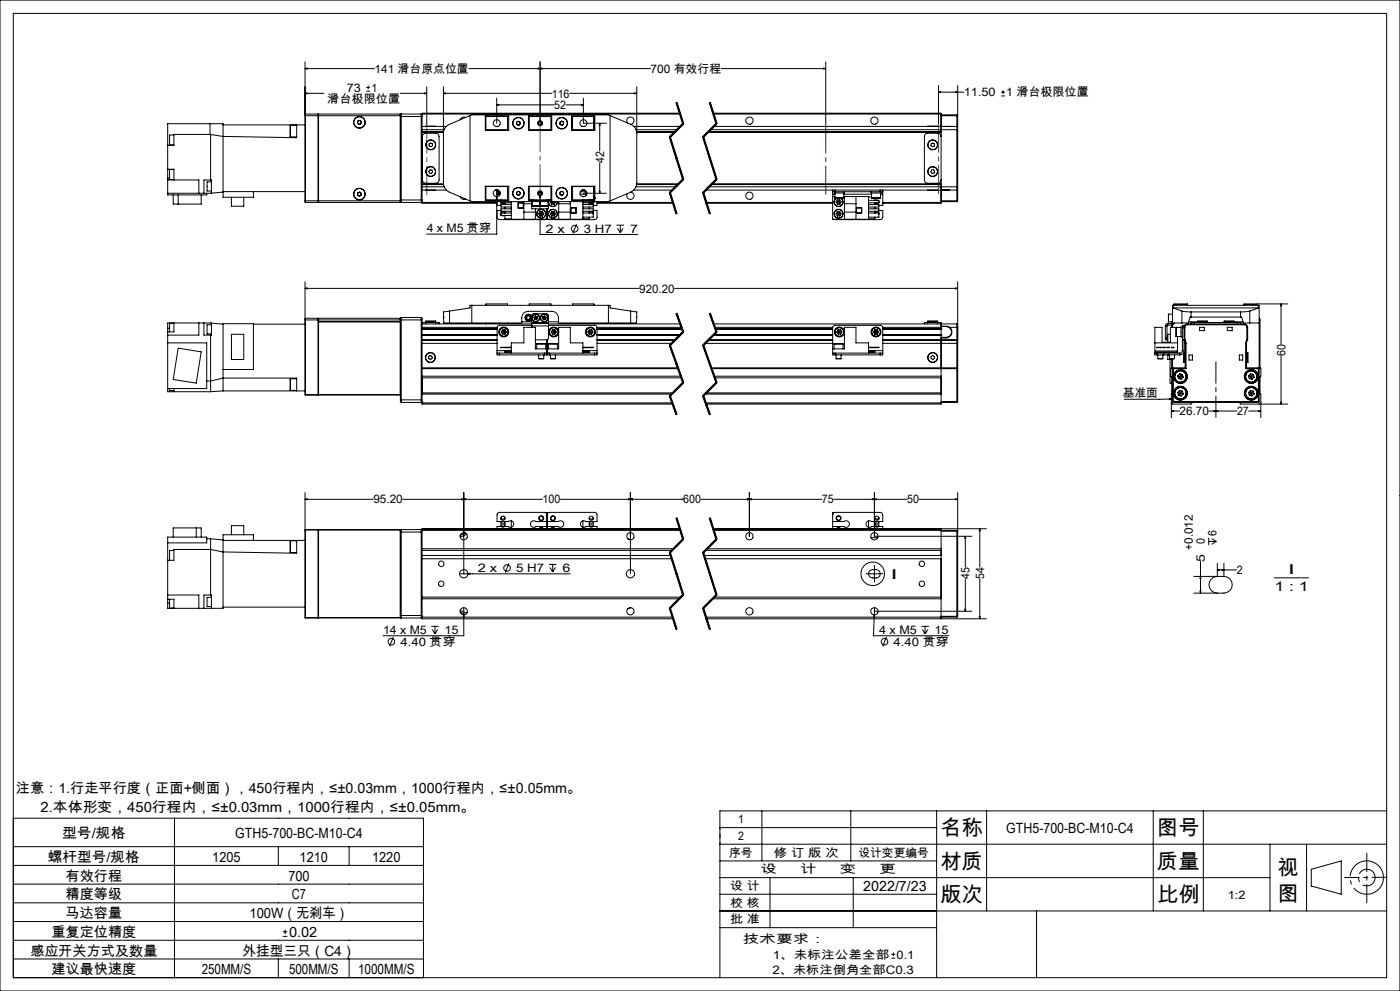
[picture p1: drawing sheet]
<svg xmlns="http://www.w3.org/2000/svg" width="420mm" height="297mm" viewBox="0 0 420 297" stroke-linecap="round" stroke-linejoin="round" font-family="sans-serif">
<g fill="none" stroke="#000" stroke-width=".3">
<path d="M0 0h420v297h-420zM4 4h412v289h-412zM91.5 18.6v41.6M162 18.6v18.3M247.7 18.6v18.8M63 37.1v3.2M66.9 37.4h24.6M87.1 37.5v3.5M87.1 37.5h1.9M89 37.4v3.9l-22.1-.4-3.7-.6M91.5 20.6l.6-.2v.3zM91.5 28l.6-.2v.3z"/>
<path d="M91.5 28h5.6M91.5 20.6h20.9M91.6 34.2v26.5M91.6 34.2l-.1 .5h28.6M91.6 34.2h3.8M95.4 34.2v26.5M95.4 34.2l.1 .1M95.5 34.3v.4M95.5 34.2v.1M95.5 34.7v25.5M95.5 34.2h24.6M95.6 34.2v.5"/>
<path d="M95.6 34.2h-.1M107.2 36.8l.4 .4M107.5 36.2l-.3 .6M108 36.1l.4 .5M108 36.1l-.5 .1M108.2 37.1l-.6 .1M108.4 36.6l-.2 .5M109.9 27.3h1.1M109.9 26.2h1.1M110.5 25.6v1.2M120.1 28h7.9M120.1 34.7v25.5"/>
<path d="M120.1 34.2v.5M120.1 34.4v.5M120.1 34.2v.2M120.1 34.9v25M120.1 34.9h6.5M120.4 34.2v26.5M120.4 34.2h6M120.4 34.2l-.3 .2M126.4 34.2v26.5M126.4 34.2l.2 .2M126.6 34.4v.5M126.6 34.2v.2"/>
<path d="M126.6 34.9v25M126.6 37.9h7.3M126.6 39.6h6.4M126.6 39.7h6.4M126.6 34.2h77.4M126.6 38.9h6.6M126.6 39.5h6.5M127.4 27.8l.6 .2-.6 .1zM127.6 37.9h3M128 26v11.4M133 28l.6-.2v.3zM133 26v28.8a3 3 0 0 0 1.9 2.8l6.1 2.6"/>
<path d="M133 28h32.6M139.7 35.2h-.1a1.15 1.15 0 0 0-1.6 .7M141 34.6l-6.1 2.6a2.94 2.94 0 0 0-1.9 2.8M141 34.6v25.6M141 34.6l.5-.2h41l.5 .2M145.6 37.9h.2M145.6 38.9h.2M145.6 34.8h7v4.2h-7zM145.8 38.9h6.8M148.6 37.9h.9M149 31.4l.6-.1v.3zM149 29.4v7.5"/>
<path d="M149 31.4h17.2M152.3 34.9v4M152.6 34.9h-6.8v4.1M154.9 36.9l.3 .5M155.2 37.4h.6M155.3 36.4l-.4 .5M155.3 36.4h.5M155.8 36.4l.3 .5M156.1 36.9l-.3 .5M158.5 34.8h7v4.2h-7zM158.5 34.9h7M158.5 38.9h7"/>
<path d="M158.8 34.9v4M158.9 34.8l.1 .1M161.4 20.4l.6 .2-.6 .1zM162 20.6l.6-.2v.3zM165.3 34.9v4M168 36.7l.1 .6M168.1 37.3l.5 .2M168.4 36.3l.6 .2M168.4 36.3l-.4 .4M169 36.5l.1 .6M169.1 37.1l-.5 .4M169.8 31.4h5.2"/>
<path d="M170.9 28h20.1M171.5 34.9h6.8v4.1M171.5 34.8h6.9v4.2h-6.9zM171.5 38.9h6.8M171.8 34.9v4M174.4 31.3l.6 .1-.6 .2zM174.6 37.9h.9M175 29.4v7.5h6.9M178.1 34.9v4M178.3 37.9h.1M178.3 38.9h.1M179.9 36.9l.2 .6h-.3z"/>
<path d="M179.9 36.9v8.4M183 34.6v25.6M183 34.6l6.2 2.6M188.2 36.9a1.1 1.1 0 0 1 .4-1.7 1.1 1.1 0 0 1 1.5 .6 1.1 1.1 0 0 1-.9 1.4M189.2 37.2a2.94 2.94 0 0 1 1.8 2.8M190.1 37.9h14.1M190.4 27.8l.6 .2-.6 .1zM190.8 38.9h12.3M191 39.6h11.4M191 39.7h11.4M191 39.5h11.5M191 26v29.4a2.98 2.98 0 0 1-1.8 2.2"/>
<path d="M195.2 20.6h-54.6M202.8 30.8l2 6.3M203 30.7l2 6.4-4 4 4 12.6-4 4 2 6.4M203.1 30.7l2 6.3M203.9 33.9h-77.3v.3M204.8 36.9l-4 4M205.1 37.2l-4 4M212.3 39.7h70M212.4 39.6h69.9M212.5 39.5h69.8M212.8 30.8l2 6.3M213 30.7l2 6.4-4 4 4 12.6-4 4 2 6.4"/>
<path d="M213.1 30.7l2 6.3M213.1 38.9h74M213.9 33.9h68.4v.3M214 34.2h68.3M214.1 37.9h69.7M214.8 36.9l-4 4M215.1 37.2l-4 4M216.4 20.6h31.3M247.1 20.4l.6 .2-.6 .1zM278.3 37.9h3M281.6 27.6l.6-.1v.3zM281.6 27.6h7.5"/>
<path d="M281.6 25.6v11.5M282.3 34.2v4.7M282.3 38.9v17.1M282.3 34.4h4.8M282.3 34.7h4.8M283.8 37.9h-1.5v1M283.8 37.9h1.1M283.8 37.9h.1M284.9 37.9h-1.1M284.9 37.9h2.2M286.7 27.5l.6 .1-.6 .2zM287.1 37.9v1"/>
<path d="M287.1 37.9l.2 .2M287.1 38.9h.2M287.1 34.4l.2 .2-.2 .1M287.1 34.4v.3M287.1 34.7v3.2M287.1 38.9v17.1M287.3 25.6v12.5M287.3 38.1v.8M287.3 38.9v17.1M300.4 28.7h1.1M300.4 27.6h1.1M300.9 27.1v1.1"/>
<path d="M50.3 50.7v2.7M50.3 50.7v-13.6h16.6v22h9.1v-1.7M50.3 53.4v5h11.7v-.5M50.3 53.9h9.4v4M50.3 50.7h1.9v3.2M50.3 53.4h.6M52 58.4v2.8h8.4v-2.8M52.2 50.8h-1.3v3h1.3M52.2 40.5h-1.3v3h1.3M53.4 58.4v2.8M63 40.3h-10.8v3.2h-1.9M63 40.3h.2"/>
<path d="M63.2 40.3v13.6M63.4 54.5h-1.3v2.8h1.3M63.4 57.9h-13.1M63.4 57.9v-4h-2.2v4M66.9 57.4h24.6M66.9 57.6l-3.5 .3M69.4 59.1v2.7h3.7v-2.7M87.1 41h1.9M107.3 58.4l.4 .3M107.4 57.8l-.1 .6M107.9 57.6l.5 .4M107.9 57.6l-.5 .2"/>
<path d="M108.3 58.5l-.6 .2M108.4 58l-.1 .5M120.1 59.9v.5M120.1 59.9h6.5M126.6 59.9v.5M126.6 55.2h6.4M126.6 57h7.3M126.6 56h6.6M126.6 55.3h6.5M127 40.2l.5-.3h3.2a.97 .97 0 0 1 1 1v13a.97 .97 0 0 1-1 1h-3a.96 .96 0 0 1-1-1v-13zM127.6 57h3M128.7 43.2l.5-.3 .5 .2 .1 .5-.5 .4-.5-.2z"/>
<path d="M129 50.9l.6 .1 .2 .5-.4 .5-.5-.1-.2-.5zM138 58.9l.1 .2a1.08 1.08 0 0 0 1.6 .5M145.6 57h.2M145.6 55.8h7v4.2h-7zM145.6 56h.2M145.8 55.8v4.1h6.8M145.8 55.9h6.8M148.6 57h.5M149 59l.2 .6h-.3zM149 56.9v13.3h-21M149.1 57.5h.8M149.1 57h.4"/>
<path d="M149.1 57.5v.7M149.1 57v.5M149.1 58.2v.8M149.1 59.9v.1M149.1 58.2h.7M149.6 57.5v.4h.5M149.8 57.9v.8M149.9 57.3v.2M149.9 57.5h.1M150.3 59.9v.1M152.3 55.9v4M154.9 58l.4 .4"/>
<path d="M155.2 57.4l-.3 .6M155.3 58.4h.5M155.8 57.4l.3 .5M155.8 57.4h-.6M156.1 57.9l-.3 .5M158.5 55.8h7v4.2h-7zM158.5 59.9h7M158.5 55.9h7M158.8 55.9v4M159 59.9l-.1 .1M159.5 59.9v.1M160 59.9v.1"/>
<path d="M161.5 57.9h1M161.8 57.5h.4M162 58.7l.2 .6h-.3zM162 57.2v13.1h29.3M164 59.9v.1M164.5 59.9v.1M164.7 59.9l-.1 .1M164.7 59.9v.1M165.3 55.9v4M165.5 59.9l-.1 .1M165.5 59.9v.1M168 58.1l.3 .4"/>
<path d="M168.1 57.5l-.1 .6M168.7 57.4l.4 .4M168.7 57.4l-.6 .1M168.9 58.3l-.6 .2M169.1 57.8l-.2 .5M171.5 55.8h6.9v4.2h-6.9zM171.5 55.9h6.8M171.8 55.9v4M174 58.2h1.8M174.1 57.5h1.9M174.6 57h.9M174.7 58.9h.2"/>
<path d="M174.9 59.9v.1M175 57.9h6.9M175.6 57.5v.4h.5M175.8 57.9v.8M176.8 59.9v.1M178.1 55.9v4M178.3 59.4h.1M178.3 59.3h.1M178.3 55.8v4.1h-6.8M178.3 57h.1M178.3 57.5h.1M178.3 56h.1"/>
<path d="M178.3 57.9h.1M178.4 57v.5M178.4 59.4h.1M179.8 57.3h.3l-.2 .6zM179.9 48.8v9.1M189.2 57.6l-6.2 2.6M189.2 57.6a1.11 1.11 0 0 1 1 1.4 1.11 1.11 0 0 1-1.6 .7 1.11 1.11 0 0 1-.4-1.7M190.1 57h11.6M190.8 56h11.9M191 55.3h12.4M200.8 41.1l4 12.7M200.8 57.8l2 6.3"/>
<path d="M201.1 41l4 12.7M201.1 57.7l2 6.3M203.5 55.2h-12.5M204.8 53.6l-4 4M205.1 53.9l-4 4M210.8 41.1l4 12.7M210.8 57.8l2 6.3M211.1 41l4 12.7M211.1 57.7l2 6.3M211.7 57h38.1M212.7 56h74.4M213.4 55.3h68.9"/>
<path d="M213.5 55.2h68.8M214.8 53.6l-4 4M215.1 53.9l-4 4M249.8 57.5h.8M249.8 57.5v.7M249.8 58.2v7.5h10.8v-6.8h-7.4M249.8 57v.5M249.8 58.9h.7M249.8 58.2h.7M249.8 57h.8M250.3 57.5v.4h3v-.4M250.5 59.3h2.7"/>
<path d="M250.5 57.9v1.4M250.6 57v.5M250.6 57h13.5M250.6 57.5h13.5M250.9 59.4a1.35 1.35 0 0 0-.4 2 1.35 1.35 0 0 0 2.1 0 1.35 1.35 0 0 0-.4-2M251.1 59.4a1.3 1.3 0 0 0-.6 2 1.3 1.3 0 0 0 2.1 0 1.3 1.3 0 0 0-.5-2M251.2 59.9l-.4 .7M251.2 59.9l.8 1.3M251.9 59.9h-.7M251.9 59.9l.4 .7M251.9 59.9l-.7 1.3M253.2 57.9v1.4"/>
<path d="M253.2 58.2h8.3M253.3 58.9v6.8M256.8 58.9v6.8M260.6 59.1h.9M261.3 57.5v.4h3v-.4M261.5 59.3v.1M261.5 59.3h2.7M261.5 57.9v1.4M261.5 59.4h.1M262.5 59.4v.6M264.1 57.5h.7M264.1 57h.7"/>
<path d="M264.1 57v.5M264.2 59.3l-2.7 .1M264.2 57.9v1.4M264.2 58.2h.6M264.8 57h19M264.8 57.5v.7M264.8 57v.5M264.8 58.2v3.4h-1.1M278.3 57h3M279.4 43.1l.5-.2 .5 .3-.1 .6-.5 .2-.5-.4zM279.4 51l.6-.1 .4 .4-.2 .6-.6 .1-.3-.5zM282.3 40.9a1.02 1.02 0 0 0-1-1h-3a.96 .96 0 0 0-1 1v13a.96 .96 0 0 0 1 1h3a1.02 1.02 0 0 0 1-1"/>
<path d="M282.3 56v4.7M282.3 56v.9h1.5M283.8 56.9l1.1 .1M283.8 57h1.1M283.8 56.9v.1M284.9 57h2.2M287.1 56h.2M287.1 56v1M287.1 57v3.2M287.3 56v.7M287.3 56.7l-.2 .3M287.3 56.7v3.5"/>
<path d="M91.5 60.2l.1 .5M91.5 60.2h28.6M91.6 60.7h3.8M95.5 60.2v.4M95.5 60.6h.1M95.5 60.6l-.1 .1M95.5 60.6l.1 .1M95.6 60.2v.5M95.6 60.7h24.5M120.1 60.2v.5M120.1 60.6h.1M120.1 60.4v.2"/>
<path d="M120.1 60.6v.1M120.1 60.4l.3 .3M120.4 60.7h6M126.6 60.7v.2h22.5M126.6 60.4v.3M126.6 60.7h22.5M126.6 60.4l-.2 .3M141 60.2l.5 .2h41l.5-.2M149.1 60.4v1.2h1.2M150.2 60.7h.1M150.2 60.4l.1 .3M150.3 63.8a.63 .63 0 0 1 .6-.3 .63 .63 0 0 1 .5 .3"/>
<path d="M150.3 60.8a.61 .61 0 0 0 .6 .4 .61 .61 0 0 0 .5-.4M150.3 63.1h-1.2v2.1l.2 .4 .6 .2 13.9-.1M150.3 60.4v.4M150.3 63.8v.8h3.1M150.3 63.8h3.1M150.3 60.8h3.1M150.3 63.9v.3M150.4 60.9h1M150.5 64.6h.7M151.5 60.8v.5M151.5 62.1v.5M151.5 63.3v.5"/>
<path d="M151.5 64.6v1h1.9M153.4 60.4v5.3h21.5v-5.3M153.4 61.3h-3.1v.8h3.1M153.4 62.6h-3.1v.7h3.1M155.4 60.8h1.6v1.6h-1.6zM155.5 60.8h1.5v1.5h-1.5zM157.2 60.4v5.3M157.2 63.6h3.4M157.2 61.1h2.3M159.5 60.4v.3M159.5 61.8v.8h5v-.8M159.5 60.7v1.1"/>
<path d="M159.5 60.7h.1M159.5 61.8h5M159.6 61.6h2.3M159.6 60.4v1.2M160.6 62.6v3.1M161.6 64.1h1.5M161.6 64.1l.4 .6M161.9 60.7h.2M161.9 60.4v1.2M162 63.4h.7M162 64.7h.7M162 63.4l-.4 .7"/>
<path d="M162 63.4l.4 .7M162.1 61.6h.1M162.1 61.6h1.4M162.1 60.4v1.2M162.2 61.7h1.3M162.4 64.1l.3 .6M162.4 64.1l-.4 .6M162.7 63.4l.4 .7M162.7 63.4l-.3 .7M163.1 64.1l-.4 .6M163.5 61.6h.9M164.1 62.6v3.1"/>
<path d="M164.4 61.6l-.9 .1M164.4 60.7h.1M164.4 60.4v1.2M164.5 60.6v.1M164.5 60.7v1.1M165.1 64.1h1.5M165.1 60.6h1.5M165.1 60.6l.4 .6M165.1 64.1l.4 .6M165.2 60.4l-.1 .2M165.5 63.4h.7M165.5 61.2h.8"/>
<path d="M165.5 63.4l-.4 .7M165.5 64.7h.8M165.5 63.4l.4 .7M165.8 60.4l.1 .2M165.9 60.6l.4 .6M165.9 60.6l-.4 .6M165.9 64.1l.4 .6M165.9 64.1l-.4 .6M165.9 60.4v.2M166.2 63.4l.4 .7M166.2 63.4l-.3 .7M166.5 60.4l.1 .2"/>
<path d="M166.6 60.6l-.3 .6M166.6 64.1l-.3 .6M167.1 60.4a1.29 1.29 0 0 1-1.2 1.5 1.29 1.29 0 0 1-1.3-1.3M167.2 60.4a1.34 1.34 0 0 1-1.2 1.5 1.34 1.34 0 0 1-1.5-1.3M167.6 60.4v5.3M167.6 63.6h3.5M167.6 61.1h3.5M171.1 60.4v5.3M171.2 62.3h1.6v1.6h-1.6zM171.3 62.3h1.5v1.5h-1.5zM173 67.1l-1.2 2.9M174.9 61.3h3.1v.8h-3.1"/>
<path d="M174.9 62.6h3.1v.7h-3.1M174.9 63.8h3.1M174.9 60.8h3.1M176.8 63.3v.5a.63 .63 0 0 1 .6-.3 .63 .63 0 0 1 .5 .3M176.8 62.1v.5M176.8 65.1v.5h-1.9M176.8 60.9h1.1M177 60h.7M177.9 60.8a.61 .61 0 0 1-.5 .4 .61 .61 0 0 1-.6-.4v.5M178 60h.1M178 60.4v.3zM178 63.9v.3"/>
<path d="M178 63.1h1.1v2.3l-.7 .4-13.9-.1M178 60.7h.1M178 63.8v1.3h-3.1M179.1 60.4v1.2h-1.1M179.1 60.9h22.8M179.1 60.7h22.8M185 67.5h2.2M185.2 68.4l.9 1.3M186.1 67.5v2.2M186.9 68.4l-.8 1.3M211.8 60.7h38M211.9 60.9h37.9"/>
<path d="M250.8 64.1l.4 .6M250.8 60.6l.4 .6M250.8 60.6h1.5M251.2 63.4h.7M251.2 63.4l-.4 .7M251.2 63.4l.8 1.3M251.6 64.1h-.8M251.6 64.1h.7M251.6 64.1l-.4 .6M251.9 63.4l.4 .7M251.9 63.4l-.3 .7M252 64.7h-.8"/>
<path d="M252 61.2h-.8M252.3 64.1l-.3 .6M252.3 60.6l-.3 .6M253.3 63.6h3.5M253.3 61.1h3.5M256.9 62.3h1.6v1.6h-1.6zM257 62.3h1.5v1.5h-1.5M260.6 60h3.1v.8M260.6 61.3h3.1v.8h-3.1M260.6 62.6h3.1v.7h-3.1M260.6 63.8h3.1M260.6 60.8h3.1"/>
<path d="M262.5 63.3v.5a.66 .66 0 0 1 .6-.3 .66 .66 0 0 1 .6 .3M262.5 62.1v.5M262.5 65.1v.5h-1.9M262.5 60.9h1.1M262.7 60h.7M263.7 60.8a.64 .64 0 0 1-.6 .4 .64 .64 0 0 1-.6-.4v.5M263.7 60.4v.3M263.7 63.9v.3M263.7 63.1h1.1v2.3l-.7 .4-13.9-.1M263.7 60.7h.1M263.7 63.8v1.3h-3.1M264.8 60.7h17.5"/>
<path d="M282.3 60.7v.2h-17.5M282.3 60.2h4.8M282.3 60.4h4.8M287.1 60.2h.2M287.1 60.2v.2M287.3 60.2l-.2 .2M50.3 98.4v1.1M50.3 99.5v17.9h12.9M50.3 98.4h.6M52.2 96.9h-1.3v2.6M52.2 96.8v2.7h-1.9M59.7 96.8v3.6h-9.4"/>
<path d="M61.2 96.8v3.6h2.2v-3.6M63.4 97.3h-1.3v2.8h1.3M63.4 96.8h-13.1v1.6M63.4 96.8l3.5 .4M76 97.2h15.5M91.5 86.4l.6-.1v.3zM91.5 84.5v33.8M91.5 86.4h100.3M91.6 95.4l-.1 .5h35.1M91.6 95.4v23M91.6 95.4h3.8M95.4 95.4v23"/>
<path d="M95.4 95.4l.1 .5M95.5 96.4h24.6zM95.6 95.9v-.5h24.5v22.8M95.6 95.9v22.5h24.5M120.4 95.1v25.5M120.4 95.1l-.3 .3v24.4M120.4 95.1h6M126.4 95.1v25.5M126.4 95.1l.2 .3v.5M126.6 97.1h32.9M126.6 98.6h22.5M126.6 98.7h22.5"/>
<path d="M126.6 98.1h22.5M126.6 98.5h22.5M126.6 95.9v14.3M127.7 96.6l.1 .1M127.7 96.3h3M127.7 96.7h-1v.4M127.7 96.6h3M127.7 96.7h3M127.7 96.3v.3M127.7 96.7v.4M130.7 96.6l-.1 .1M130.7 96.7h1v.4"/>
<path d="M130.7 96.3v.3M130.7 96.7v.4M133 95l.1 1.8h1.8M133 95h.1M134.9 96.8h21.6a3.4 3.4 0 0 1 .6-2.9l.7-.5 .7-.1h7a1.99 1.99 0 0 1 2 2v1.5h21.7M134.9 93.2l-1.9 .3v1.5M134.9 93.2l6.1-.9v-.8h42v.8l6.2 .9M134.9 93.2v3.6M141.5 91.5v5.3M145.8 91.5v-.4h6.5v.4M145.8 96.8v.3M150.4 99.4l.3 .7"/>
<path d="M150.4 99.4l.7 .1M150.8 98.8l.8 .1M150.8 98.8l-.4 .6M150.8 98.8l.3 .7M151.1 99.5l.8 .1M151.1 99.5l.3 .7M151.1 99.5l-.4 .6M151.6 98.9l.3 .7M151.6 98.9l-.5 .6M151.9 99.6l-.5 .6M156.5 96.4h3M158.8 91.5v-.4h6.5v.4"/>
<path d="M159.5 96.9v.8M159.5 96.7v.2M159.5 96.7v-2.3l.4-.4 4.4 .1 .2 .4v2.2M159.5 97.5l-10 .1-.4 .5v7M159.5 96.7h5M159.5 96.9h5M159.5 97.7h5M159.5 97.7v.4M160.2 95.1l.1 .6M160.2 95.1l.6 .2M160.3 95.7l.6 .1M160.7 94.7l-.5 .4"/>
<path d="M160.7 94.7l.5 .2M160.7 94.7l.2 1.1M160.8 95.3l-.5 .4M160.8 95.3l.5 .2M161.2 94.9l.1 .6M161.2 94.9l-.4 .4M161.3 95.5l-.4 .3M162.7 95.5l.5 .3M162.8 94.9l-.1 .6M162.8 94.9l.5 .4M163.3 95.3l.4 .4M163.3 95.3l-.6 .2"/>
<path d="M163.4 94.7l.4 .4M163.4 94.7l-.6 .2M163.4 94.7l-.2 1.1M163.7 95.7l-.5 .1M163.8 95.1l-.1 .6M163.8 95.1l-.5 .2M164.5 97.7v3.8l-.5 .3h-3.4M164.5 96.9v.8M164.5 96.7v.2M164.5 97.6h14.3l.3 .5v7M164.5 97.1h39.6M164.5 96.4h3"/>
<path d="M165.4 99.4l.3 .7M165.4 99.4l.7 .1M165.8 98.8l.7 .1M165.8 98.8l-.4 .6M165.8 98.8l.3 .7M166.1 99.5l.8 .1M166.1 99.5l.3 .7M166.1 99.5l-.4 .6M166.5 98.9l.4 .7M166.5 98.9l-.4 .6M166.9 99.6l-.5 .6M171.8 91.5v-.4h6.3l.2 .4"/>
<path d="M176.4 99.4l.3 .7M176.4 99.4l.7 .1M176.8 98.8l.8 .1M176.8 98.8l-.4 .6M176.8 98.8l.3 .7M177.1 99.5l.8 .1M177.1 99.5l.3 .7M177.1 99.5l-.4 .6M177.6 98.9l.3 .7M177.6 98.9l-.5 .6M177.9 99.6l-.5 .6M178.3 96.8v.3"/>
<path d="M179.1 98.6h25.5M179.1 98.7h25.5M179.1 98.1h25.3M179.1 98.5h25.5M182.5 91.5v5.3M189.2 93.2l1.8 .3v1.5M189.2 93.2v3.6M191 95l-.1 1.8h-1.7M191 95h.1M202.4 86.4h84.9M202.8 94l2 5.5M203 93.9l2 5.6-4 4 4 11.2-4 4 2 5.6"/>
<path d="M203.1 93.8l1 2.8M204.1 96.6l1 2.8zM204.8 99.4l-4 4M205.1 99.6l-4 4M212.8 94l2 5.5M213 93.9l2 5.6-4 4 4 11.2-4 4 2 5.6M213.1 93.8l2 5.6M214.1 97.1h73M214.4 98.1h35.4M214.6 98.5h35.2M214.6 98.6h35.2M214.7 98.7h35.1"/>
<path d="M214.8 99.4l-4 4M215.1 99.6l-4 4M251.1 99.6l.4 .6M251.4 98.9l-.3 .7M251.4 98.9l.4 .6M251.8 99.5l-.7 .1M251.8 99.5l.4 .6M251.8 99.5l-.3 .7M252.2 98.8l-.8 .1M252.2 98.8l.4 .6M252.2 98.8l-.4 .7M252.6 99.4l-.4 .7"/>
<path d="M252.6 99.4l-.8 .1M262.1 99.5l.3 .7M262.1 99.5h.7M262.5 98.8h.7M262.5 98.8l-.4 .7M262.5 98.8l.3 .7M262.8 99.5h.8M262.8 99.5l.4 .7M262.8 99.5l-.4 .7M263.2 98.8l.4 .7M263.2 98.8l-.4 .7M263.6 99.5l-.4 .7"/>
<path d="M264.8 98.1h17.5M264.8 98.6h17.5M264.8 98.7h17.5M264.8 98.5h17.5M278.3 96.6l.1 .1M278.3 96.3h3M278.3 96.7h-1v.4M278.3 96.6h3M278.3 96.3v.3M278.3 96.7v.4M278.3 96.7h3M281.3 96.6l-.1 .1"/>
<path d="M281.3 96.7h1v.4M281.3 96.3v.3M281.3 96.7v.4M282.3 97.1v1M282.3 98.5v.1M282.3 98.6h.1M282.3 97.1v.7h1.5M282.3 98.1v.4M282.3 98.6v1.8M282.3 97.9h1.5M283.8 97.8l1.1 .3M283.8 97.9a1.62 1.62 0 0 1 1.7 1.6 1.62 1.62 0 0 1-1.7 1.6"/>
<path d="M283.8 97.8v.1M284.9 98.1a1.77 1.77 0 0 1 .6 2 1.77 1.77 0 0 1-1.7 1.2M284.9 98.1h2.2M286.7 86.3l.6 .1-.6 .2zM287.1 97.1v1M287.1 97.1l.2 .2v.8h-.2M287.1 98.1v3.7M287.3 84.5v17.3M349.6 97.7h.5M349.6 97.7v3.6M350.1 97.7v3.6M350.3 96.9l-.5 .3-.2 .5"/>
<path d="M350.3 97.4l-.2 .3M350.3 96.9v.5M350.5 94.2l.1 2.2M350.5 94.2h.1M350.6 94.2h-.1M350.6 94.2v2.2M350.6 96.4h1.2M350.6 94.2h1.2M351.5 96.4v1.7M351.8 96.7l-.2 .2h-1.3M351.8 97.4v.7M352 92.3h25.5"/>
<path d="M352 92.3l2.6 .9M352 91.5v.8M352.2 96.8l-.4 .6h-1.5M352.2 91.5v-.4h4.1v.4M352.2 91.3h4.1M352.8 98.1v2.8M352.8 98.1h1.5M353.3 98.1h-2.2v4.5h-2.5v-4.5h-2.1v7.7M354.6 93.2l2.7 .3M354.6 96.8h-2.8v-5.3h26v18.7M354.6 93.2v3.6M354.7 98h-.4v3h.4"/>
<path d="M354.7 98.2h.5M354.7 98.2v6.9M355.2 98.1v-.6h-.5v.7M355.2 98.1h.3M355.2 98.1v7M355.5 98.1v3.7M356.2 97.1a1.02 1.02 0 0 0-1 1M356.2 97.1v.2M356.2 97.3l-.6 .4-.1 .4M356.2 97.1h17.1M356.2 97.3h17.1M356.6 96.4h2.7"/>
<path d="M357.3 95h-.3l-.5 1.8h-1.9M357.3 93.5h14.9M357.3 93.5v1.5M357.3 95h14.9M358.2 96.7h-.9v.4M358.2 96.7h13.1M358.2 96.7v.4M359.3 96.3h3M359.3 96.6v.1M359.3 96.6h3M359.3 96.3v.3M359.9 98.1h1.4v1h-1.4z"/>
<path d="M362.3 96.6l-.1 .1M362.3 96.3v.3M367.2 96.3h3M367.2 96.6l.1 .1M367.2 96.6h3M367.2 96.3v.3M368.2 98.1h1.4v1h-1.4zM370.2 96.6v.1M370.2 96.4h2.7M370.2 96.3v.3M371.3 96.7h1v.4M371.3 96.7v.4"/>
<path d="M372.2 95h.3l.5 1.8h1.9M372.2 93.5v1.5M373.2 91.3h4.1M373.3 97.3l.6 .4 .2 .4M373.3 97.1a1.02 1.02 0 0 1 1 1M373.3 97.1v.2M374.1 98.1h.2M374.1 98.1v3.7M374.3 98.1v3.7M374.9 93.2l-2.7 .3M374.9 96.8h2.9M374.9 93.2v3.6"/>
<path d="M377.3 91.1v.4M377.5 92.3l-2.6 .9M377.5 91.5v.8M377.8 95.4l.2 .5M377.8 95.9h.2M378 95.9v14.3M384.3 91.1v12.1M384.3 91.1l.2 .6h-.3zM386.3 91.1h-13.1v.4M50.3 102.8h11.7v13.6h-11.7M50.9 116.4v.6h1.3M52.2 116.4v1"/>
<path d="M53.4 104.3l7 1.1-1.5 9.4-6.9-1.1zM62 114.2h1.2l3.7-.9h22.1v3.9M63.2 100.4v17M66.9 110.7h9.1v-13.7h-9.1v20.2M66.9 117.2h24.6M66.9 117.2l-3.7 .2M69.4 100.2h3.7v7.5h-3.7zM87.1 113.5v3.5M87.1 113.5h1.9M87.1 117h1.9M91.5 118.3l.1 .1M91.6 118.4h3.8"/>
<path d="M95.6 118.2l-.2 .2M120.1 118.2l-28.6 .1M120.1 118.2v.1M120.1 119.8l.3 .8M120.1 119.8h6.5M126.6 110.2v.3M126.6 110.5v10.6h75.2M126.6 110.5h76.8M126.6 112.7h77.6M126.6 110.2h76.7M126.6 113.2h77.8M126.6 117.8h75.3"/>
<path d="M126.6 118.1h74.9M126.6 100.4h22.5M126.6 100.3h22.5M126.6 101.8h22.5M126.6 102.1h22.5M126.6 102.9h22.5M126.6 100.5h22.5M129 106.6l.5 .1 .2 .6-.4 .4-.6-.1-.1-.6zM149.1 105.8h.8M149.1 105.8v.6h.8M149.1 105.1v.7M149.1 105.1h4.3"/>
<path d="M149.9 105.8h13.5M149.9 106.4h13.5M149.9 105.8v.6M150.7 100.1l.7 .1M153.4 105.8v-3h3.8v-4.7h3.4v6.5h7v-6.5h3.5v4.7h3.8v3M153.4 105.2h-1.9v.3h1.9M153.4 104.1h-3.1l3.1 .1M161 103.1h2.7M161 103.1v1.5M161.6 107.5h1.5M161.6 106.4v1.1M163.1 106.4v1.1"/>
<path d="M163.4 105.8h1.5M163.4 106.4h.7M163.4 105.8v.6M163.7 103l-2.7 .1M163.7 103.1h.1M163.7 103.1v1.5M164.1 106.4h.8M164.1 101.8v4.6M164.6 103h.1M164.5 103.1h2.7M164.5 103.1v1.5M164.6 103l2.6 .1"/>
<path d="M164.9 105.8h13.5M164.9 106.4h13.5M164.9 105.8v.6M165.1 107.5h1.5M165.1 106.4v1.1M165.7 100.1l.7 .1M166.6 106.4v1.1M167.2 103.1v1.5M174.9 105.2h1.9v.3h-1.9M174.9 104.1h3.1l-3.1 .1M174.9 105.1h4.2M176.7 100.1l.7 .1"/>
<path d="M178.4 105.8h.7M178.4 105.8v.6M179.1 105.8v.6h-.7M179.1 105.1v.7M179.1 100.4h25M179.1 100.3h25.1M179.1 101.8h23.6M179.1 102.1h23.3M179.1 102.9h22.4M179.1 100.5h24.9M200.8 103.5l4 11.2M200.8 118.7l2 5.6"/>
<path d="M201.1 103.4l4 11.2M201.1 118.6l2 5.6M204.8 114.5l-4 4M205.1 114.8l-4 4M210.8 103.5l4 11.2M210.8 118.7l2 5.6M211.1 103.4l4 11.2M211.1 118.6l2 5.6M211.5 118.1h70.8M211.6 102.9h38.2M211.9 117.8h70.4M212.4 102.1h37.4"/>
<path d="M212.7 101.8h37.1M213.4 110.2h73.7M213.4 110.5h73.7M214 100.5h35.8M214.1 100.4h35.7M214.2 100.3h35.6M214.2 112.7h68.1M214.4 113.2h67.9M214.8 114.5l-4 4M215.1 114.8l-4 4M249.8 105.8h.8M249.8 104.6h3.5v-6.5h3.5v4.7h3.8v3"/>
<path d="M250.2 103.1h.1M250.2 103.1h2.7M250.2 103.1v1.5M250.6 105.8h13.5M250.6 105.8v.6M250.6 106.4h13.5M250.8 107.5h1.5M250.8 106.4v1.1M252.2 100.1l-.7 .1M252.3 106.4v1.1M252.9 103l-2.7 .1M252.9 103.1h.1"/>
<path d="M252.9 103.1v1.5M260.6 105.2h1.9v.3h-1.9M260.6 104.1h3.1l-3.1 .1M260.6 105.1h4.2M262.4 100.2h.8M264.1 105.8h.7M264.1 105.8v.6M264.8 105.1v-6.9l-.3-.6-14.1-.1-.5 .3-.1 .4v8.2h.8M264.8 105.8v.6h-.7M264.8 105.1v.7M264.8 100.4h17.5M264.8 100.3h17.5"/>
<path d="M264.8 101.8h22.3M264.8 102.1h22.3M264.8 102.9h22.3M264.8 100.5h17.5M279.3 106.9l.5-.3 .5 .3v.6l-.5 .2-.5-.3zM282.3 100.5v20.6h-70.5M282.3 100.4v.1M282.3 100.4h.1M282.3 101.3h1.5M282.3 101.1h1.5M283.8 101.1v.2M287.1 110.2l.2 .2-.2 .1"/>
<path d="M287.1 110.2v.3M287.1 101.8h.2M287.1 101.8v.3M287.1 102.1v.8M287.1 102.9h.2M287.1 102.9v7.3M287.1 110.5v9.8M287.3 101.9l-.2 .2M287.3 101.8v.1M287.3 101.9v1M287.3 102.9v17.4M346.5 102.8h6.8"/>
<path d="M346.6 105.2h6.5v.3h-6.5zM347.1 104.1l1.2 .1zM347.1 105.8h-.7v.6h.7M347.1 105.8h6.8M347.1 106.4h2M347.1 105.8v.6M347.3 107.5h1.6M347.3 106.4v1.1M348.9 104.1l.7 .1zM348.9 106.4v1.1M349.1 106.4h1.5M349.1 105.8v.6"/>
<path d="M349.6 101.3v.5h.5v-.5M349.6 101.3h.5M350.1 104.1l.8 .1zM350.3 106.4v1.3h1.2M350.6 106.4h3.3M350.6 105.8v.6M350.8 119.4l.6 .2-.6 .2zM350.9 107.5h1.5M350.9 106.4v1.1M351 107.7v7.1h.5M351.1 100.2h-.8v2.4M351.4 119.6l-14.1 .1"/>
<path d="M351.4 104.1l.7 .1zM351.5 110.2l-.2 .2v2.3l.5 .5M351.5 110.2h4.1M351.5 107.6v2.6M351.5 113v5M351.8 110.5l.2-.3v.3M351.8 110.5h.2M351.8 117.8l-.4 .3v7.1M351.8 107.6v2.6M351.8 110.5v9.8M352 110.5h3.8M352 110.5v9.8"/>
<path d="M352.4 106.4v1.1M352.8 100.9h1.5M353.3 100.9v4.9M353.3 117.6l.2 .9M353.3 117.6l.8 .3M353.3 112.6l.2 .8M353.3 112.6l.8 .3M353.5 118.5l.9 .2M353.5 113.4l.9 .3M353.9 117l-.6 .6M353.9 117l.8 .2M353.9 117l.2 .9"/>
<path d="M353.9 112l.8 .2M353.9 112l-.6 .6M353.9 112l.2 .9M353.9 105.8v.6M354.1 117.9l.3 .8M354.1 117.9l.9 .2M354.1 117.9l-.6 .6M354.1 112.9l-.6 .5M354.1 112.9l.3 .8M354.1 112.9l.9 .2M354.7 105.1l-.3 .6-.5 .1M354.7 105.1h.5"/>
<path d="M354.7 117.2l.3 .9M354.7 117.2l-.6 .7M354.7 112.2l.3 .9M354.7 112.2l-.6 .7M355 118.1l-.6 .6M355 113.1l-.6 .6M355.2 105.1a1.33 1.33 0 0 1-1.3 1.3M355.2 105.7v3M355.2 105.7h.3M355.2 108.7h.3M355.3 102.1l.3 .8M355.5 101.8v.1"/>
<path d="M355.5 101.8h-.3l.1 .3M355.5 105.7h.1M355.5 101.9l.3 1M355.5 101.9l-.2 .2M355.5 105.7v3M355.6 108.6l-.1 .1M355.6 102.9h.2M355.6 110.2l.2 .3M355.6 102.9v7.3M355.8 102.9v7.6M356.7 106.4h1v1.5h-1zM371.8 106.4h1v1.5h-1z"/>
<path d="M373.7 102.9h.2M373.7 110.5h3.8M373.7 102.9v7.6M373.9 108.6l.1 .1M373.9 110.2l-.2 .3M373.9 110.2h4.1M373.9 102.9v7.3M374 105.7h-.1M374 101.9l-.3 1M374 101.9l.2 .2M374 105.7v3M374 105.7h.3"/>
<path d="M374 108.7h.3M374.1 101.8h.2M374.1 101.8l-.1 .1M374.2 102.1l-.3 .8M374.3 105.7v3M374.3 101.8l-.1 .3M374.5 117.6l.3 .9M374.5 117.6l1.7 .5M374.5 112.6l.3 .8M374.5 112.6l1.7 .5M374.8 118.5l.8 .2M374.8 113.4l.8 .3"/>
<path d="M375.1 117l.9 .2M375.1 117l-.6 .6M375.1 117l.3 .9M375.1 112l.9 .2M375.1 112l-.6 .6M375.1 112l.3 .9M375.4 117.9l-.6 .6M375.4 117.9l.2 .8M375.4 112.9l.2 .8M375.4 112.9l-.6 .5M376 117.2l.2 .9M376 117.2l-.6 .7"/>
<path d="M376 112.2l.2 .9M376 112.2l-.6 .7M376.2 118.1l-.6 .6M376.2 113.1l-.6 .6M377.5 110.5h.3M377.5 110.5v-.3l.3 .3M377.5 110.5v9.8M377.8 117.8l.4 .4v7M377.8 110.5v9.8M378 110.2l.2 .2v2.3l-.4 .5M378 113v5M384.3 106.7v14.4"/>
<path d="M120.4 120.6h6M126.6 120.8h75.1M126.6 120.3l-.2 .3M211.7 120.8h70.6M282.3 120.3h4.8M282.3 120.6h4.8M287.1 120.3h.2M287.1 120.3v.3M287.3 120.3l-.2 .3M351.4 123.2h2.5M351.4 123.2l.6-.2v.4zM351.8 120.3h.2"/>
<path d="M351.8 120.3l.2 .3M352 120.3v.3M352 120.3h25.5M352 120.6h25.5M357.8 120.6l-.5 .5h-5.5l-.4-.3M362.7 123.2h8.4M364.2 123l.6 .2-.6 .2zM364.8 123.2l.6-.2v.4zM371.8 120.6l.5 .5h14M374.6 123.2h3.6M377.5 120.3v.3M377.5 120.3h.3"/>
<path d="M377.6 123l.6 .2-.6 .2zM377.8 120.3l-.3 .3M378.2 120.6l-.4 .5M384.2 120.5h.3l-.2 .6zM58.9 158.2v2.8M91.5 149.6l.6-.1v.3zM91.5 149.6h20.5M91.5 147.6v37.5M91.6 158.7v26.5M91.6 158.7l28.5 .2M91.6 158.7h3.8M95.4 158.7v26.5"/>
<path d="M95.4 158.7l.2 .2M120.1 158.9v26.2M120.1 159v.5M120.1 159v-.3h-24.6v26.5M120.1 159.5v25M120.1 158.8v.1M120.1 159.5h6.5M120.4 158.7v26.5M120.4 158.7h6M120.4 158.7l-.3 .3M120.8 149.6h42M126.4 158.7v26.5"/>
<path d="M126.4 158.7l.2 .3h77.5M126.6 158.6h77.4M138.5 149.5l.6 .1-.6 .2zM139.1 149.6l.6-.1v.3zM139.1 147.6v24.4M139.7 159.7l-1.7 .7M149.1 158.5v-.7h3.3a1.03 1.03 0 0 0 1.4 0 1.03 1.03 0 0 0 0-1.5 1.03 1.03 0 0 0-1.4 0h-3.3v-2.1l.2-.4 .4-.2h13.8l.5 .3 .1 .4a.73 .73 0 0 1 .8-.7h13.6l.5 .3 .1 2.4h-3.2a1.03 1.03 0 0 0-1.5 0 1.03 1.03 0 0 0 0 1.5 1.03 1.03 0 0 0 1.5 0h3.2v.7M150.3 155.1v.4M150.3 156.3v.5h1.2M150.3 155.5h1.1M150.4 158.5l.5-.3 .5 .3M150.5 154.8h.7"/>
<path d="M151.5 155.1v.4M151.5 156.3v1.5M151.5 157.3h-1.2v.5M153.4 156.1v1.9M159.3 156.5a1.08 1.08 0 0 1 1.5-.2h6.6a1.03 1.03 0 0 1 1.4 0 1.03 1.03 0 0 1 0 1.5 1.03 1.03 0 0 1-1.4 0h-6.5a1.02 1.02 0 0 1-1.4 0 1.02 1.02 0 0 1-.2-1.3zM161.7 158.5l.7-.4 .6 .4M161.9 158.5l.5-.3 .4 .3M163.8 153.7h.7M164.1 153.7v4.8M165.2 158.5l.7-.4 .6 .4M165.4 158.5l.5-.3 .5 .3M174.9 156.1v1.9"/>
<path d="M176.8 155.1v.4M176.8 156.3v1.5M176.8 157.3h1.2v.5M176.8 155.5h1.1M176.8 158.5l.6-.3 .5 .3M178 155.1v.4M178 156.3v.5h-1.2M188.5 149.5l.6 .1-.6 .2zM189.1 149.6l.6-.1v.3zM189.1 147.6v24.4M202.8 155.3l2 6.4M203 155.3l2 6.3-4 4 4 12.7-4 4 2 6.3"/>
<path d="M203.1 155.2l1 3.2M203.9 158.5h-77.3v27h75.3M204.1 158.4l1 3.2zM204.6 149.6h.1M205 149.6h-36.9M210.3 149.6h36.3M212.8 155.3l2 6.4M213 155.3l2 6.3-4 4 4 12.7-4 4 2 6.3M213.1 155.2l2 6.4M214 158.6h68.3M214.1 159h73M224.2 149.5l.6 .1-.6 .2z"/>
<path d="M224.8 149.6l.6-.1v.3zM224.8 147.6v13.1M249.8 156.3h3.3a1.03 1.03 0 0 1 1.4 0 1.03 1.03 0 0 1 0 1.5 1.03 1.03 0 0 1-1.4 0h-3.3M249.8 154.3l.1-.4 .5-.3h13.8l.5 .3 .1 2.4h-3.3a1.03 1.03 0 0 0-1.4 0 1.03 1.03 0 0 0 0 1.5 1.03 1.03 0 0 0 1.4 0h3.3v.7M250.2 153.7h-.4v4.8M250.9 158.5l.7-.4 .6 .4M251.1 158.5l.5-.3 .5 .3M260.6 156.1v1.9M261.7 149.5l.6 .1-.6 .2zM262.3 149.6l.6-.1v.3zM262.3 147.6v13.1h29.3M262.5 155.1v.4"/>
<path d="M262.5 156.3v1.5M262.5 157.3h1.2v.5M262.5 155.5h1.2M262.5 158.5l.6-.3 .5 .3M263.7 155.1v.4M263.7 156.3v.5h-1.2M272.2 149.6h-22.1M275.7 149.6h11.6M282.3 158.5v27M282.3 159.2h4.8M286.7 149.5l.6 .1-.6 .2zM287.1 159l.2 .1-.2 .1"/>
<path d="M287.1 159v.2M287.1 159.2v25.5M287.3 147.6v37.1M293.9 158.5l.2 .6h-.3zM293.9 158.5v11.5M295.9 158.5h-82M50.3 179.6v1.1M50.3 162.7h11.7v-1.7h-11.7v18.6M50.3 178.3h9.4v4M50.3 179.6h1.9v2.7M50.9 179.6v2.6h1.3M52 161v-2.8h8.4v2.8"/>
<path d="M52.2 165h-1.3v2.9M62 161.5h1.2M63.2 161.5v16.8M63.2 161.5l3.7 .3M63.4 179h-1.3v2.8h1.3M66.9 162h24.6M69.4 160.3v-2.8h3.7v2.8M76 162v-1.7h-9.1v22h-16.6v-1.6M87.1 162.1v3.5M87.1 162.1h1.9M87.1 165.6h1.9M89 162v3.8l-22.1-.4-3.7-.7h-11v3.2h-1.9"/>
<path d="M126.6 167.4l74.9 .1M126.6 179.5h77.2M126.6 179h77.7M126.6 164.5h75.5M126.6 165h75M137.9 172h33.2M140.1 160.1l-2.1 .9M140.4 172l.6-.2v.3zM152.7 168.8l-1.1 2.8M164.7 169.2h2.2M165 170.1l.8 1.3M165.8 169.2v2.2"/>
<path d="M166.7 170.1l-.9 1.3M188.2 161.4l1 .4M200.8 165.7l4 12.6M201.1 165.6l4 12.6M201.2 166.5h-74.6M204.8 161.5l-4 4M204.8 178.2l-4 4M205.1 161.7l-4 4M205.1 178.4l-4 4M210.8 165.7l4 12.6M211.1 165.6l4 12.6M211.2 166.5h71.1"/>
<path d="M211.5 167.5h70.8M211.6 165h70.7M212.1 164.5h70.2M213.8 179.5h68.5M214.3 179h68M214.8 161.5l-4 4M214.8 178.2l-4 4M215.1 161.7l-4 4M215.1 178.4l-4 4M260.9 171.1a2.19 2.19 0 0 1 3.1 .4 1.25 1.25 0 0 1-1.2 1.7 1.75 1.75 0 0 1-2.1-.8l-.1-.4zM261.1 172h2.5M261.3 161.1h2"/>
<path d="M262.3 170.7v2.5M289.6 160.7v9.3M289.6 173.5v9.7M289.6 160.7l.1 .6h-.3zM293.9 173.5v12M358.1 172.8h9.1M360 177.2h.3l-.1 .6zM360.2 168.3v9.5M360.2 172.8l.1 .6h-.3zM362.6 161.1v2.3M362.6 162.3h2.3M363.5 161.4l1.4 .9"/>
<path d="M364.9 162.3l-1.4 .8M365.2 170.8l.6-.1v.3zM365.2 168.8v4a2.5 2.5 0 0 0-2.5 2.5 2.5 2.5 0 0 0 2.5 2.5M365.2 170.8h5.8M366.6 170.7l.6 .1-.6 .2zM367.2 168.8v4M367.2 172.8a2.5 2.5 0 0 1 2.5 2.5 2.5 2.5 0 0 1-2.5 2.5h-9.1M382.3 173.2h10.2M50.3 180.7h.6M61.2 182.3v-4h2.2v4M66.9 182h24.6M91.5 185.1l.1 .1"/>
<path d="M91.6 185.2h3.8M95.5 185.2h.1M95.6 185.1l-.2 .1M118 190.9l-1.1 2.8M120.1 185.1h-28.6M120.1 185.1h.1M120.1 184.5v.5M120.1 185v.2h-24.5M120.1 184.5h6.5M120.1 185l.3 .2M120.4 185.2h6M129.4 187.7h2.2"/>
<path d="M129.6 188.6l.9 1.4M130.5 187.7v2.3M131.3 188.6l-.8 1.4M138 183.5l1.7 .7M138 182.9l2.1 .9M139.1 184.3l.2 .6h-.3zM139.1 182.1v8.4h-24.2M189.2 182.1l-1 .4M200.8 182.3l2 6.4M201.1 182.2l2 6.4M201.8 185h-75.2l-.2 .2M210.8 182.3l2 6.4"/>
<path d="M211.1 182.2l2 6.4M211.8 185h75.3M262.3 184.3l.1 .6h-.3zM262.3 184.3l-.3 6.2h22.7M262.3 183.2h29.3M262.4 182.1l-.1 2.2M265.9 190.9l-1.1 2.8M276.4 187.7h2.3M276.7 188.6l.8 1.4M277.5 187.7v2.3M278.4 188.6l-.9 1.4M282.3 184.7h4.8"/>
<path d="M287.1 184.7h.2M287.1 184.7v.3M287.3 184.7l-.2 .3M289.4 182.6h.3l-.1 .6zM293.8 184.9h.3l-.2 .6zM295.9 185.5h-84M4 245.2h123v47.8M4 253.7h123M4 259.4h123M52.4 245.2v47.8M83.5 253.7v5.7M104.7 253.7v5.7"/>
<path d="M216 253h200M216 248h65M216 258h65M228.6 243v15M255.2 243v15M281 243v50M296 243v30M346 243v30M361 243v30M381 253v20M392 253v20M416 243h-200v50"/>
<path d="M4 265h123M4 270.6h123M4 276.2h123M84.9 279.3h1.3M85.5 278.6v1.3M216 278h65M216 273h200M216 263h165M216 268h65M231 263v15M256 263v15M311 273v20"/>
<path d="M393.4 260.5l9-2.5v10l-9-2.5zM4 281.8h123M4 287.4h123M83.5 287.4v5.6M84.9 280.6h1.3M104.7 287.4v5.6M267.4 287.2h1.2M267.4 286h1.2M268 285.5v1.1"/>
<circle cx="107.8" cy="36.7" r="1.68"/>
<circle cx="107.8" cy="36.7" r="1.75"/>
<circle cx="149" cy="36.9" r="1.05"/>
<circle cx="155.5" cy="36.9" r="1.68"/>
<circle cx="155.5" cy="36.9" r="1.73"/>
<circle cx="162" cy="36.9" r=".75"/>
<circle cx="162" cy="36.9" r=".5"/>
<circle cx="168.5" cy="36.9" r="1.74"/>
<circle cx="168.5" cy="36.9" r="1.68"/>
<circle cx="175" cy="36.9" r="1.05"/>
<circle cx="224.8" cy="36.2" r="1.09"/>
<circle cx="262.3" cy="36.2" r="1.09"/>
<circle cx="107.8" cy="58.2" r="1.74"/>
<circle cx="107.8" cy="58.2" r="1.68"/>
<circle cx="129.2" cy="51.4" r="1.5"/>
<circle cx="129.2" cy="43.4" r="1.5"/>
<circle cx="129.2" cy="51.4" r="1.42"/>
<circle cx="129.2" cy="43.4" r="1.43"/>
<circle cx="149" cy="57.9" r="1.05"/>
<circle cx="155.5" cy="57.9" r="1.68"/>
<circle cx="155.5" cy="57.9" r="1.72"/>
<circle cx="162" cy="57.9" r=".74"/>
<circle cx="162" cy="57.9" r=".5"/>
<circle cx="168.5" cy="57.9" r="1.72"/>
<circle cx="168.5" cy="57.9" r="1.67"/>
<circle cx="175" cy="57.9" r="1.05"/>
<circle cx="224.8" cy="58.7" r="1.1"/>
<circle cx="279.8" cy="51.4" r="1.5"/>
<circle cx="279.8" cy="43.4" r="1.42"/>
<circle cx="279.8" cy="43.4" r="1.5"/>
<circle cx="279.8" cy="51.4" r="1.42"/>
<circle cx="162.4" cy="64.1" r="1.3"/>
<circle cx="162.4" cy="64.1" r="1.35"/>
<circle cx="165.9" cy="64.1" r="1.3"/>
<circle cx="165.9" cy="64.1" r="1.35"/>
<circle cx="172.4" cy="68.6" r=".99"/>
<circle cx="251.6" cy="64.1" r="1.31"/>
<circle cx="251.6" cy="64.1" r="1.35"/>
<circle cx="151.1" cy="99.5" r="1.3"/>
<circle cx="151.1" cy="99.5" r="1.36"/>
<circle cx="151.1" cy="99.5" r="1.5"/>
<circle cx="158.5" cy="95.2" r=".51"/>
<circle cx="158.5" cy="95.2" r=".98"/>
<circle cx="158.5" cy="95.2" r="1.01"/>
<circle cx="158.5" cy="95.2" r=".84"/>
<circle cx="160.8" cy="95.3" r="1.14"/>
<circle cx="160.8" cy="95.3" r="1.09"/>
<circle cx="163.3" cy="95.3" r="1.16"/>
<circle cx="163.3" cy="95.3" r="1.1"/>
<circle cx="166.1" cy="99.5" r="1.36"/>
<circle cx="166.1" cy="99.5" r="1.5"/>
<circle cx="166.1" cy="99.5" r="1.3"/>
<circle cx="177.1" cy="99.5" r="1.3"/>
<circle cx="177.1" cy="99.5" r="1.36"/>
<circle cx="177.1" cy="99.5" r="1.5"/>
<circle cx="251.8" cy="99.5" r="1.3"/>
<circle cx="251.8" cy="99.5" r="1.35"/>
<circle cx="251.8" cy="99.5" r="1.49"/>
<circle cx="262.8" cy="99.5" r="1.5"/>
<circle cx="262.8" cy="99.5" r="1.35"/>
<circle cx="262.8" cy="99.5" r="1.3"/>
<circle cx="129.1" cy="107.1" r="1.42"/>
<circle cx="129.1" cy="107.2" r="1.5"/>
<circle cx="279.8" cy="107.1" r="1.43"/>
<circle cx="279.8" cy="107.1" r="1.5"/>
<circle cx="354.1" cy="117.8" r="2.01"/>
<circle cx="354.1" cy="112.8" r="1.75"/>
<circle cx="354.1" cy="117.8" r="1.76"/>
<circle cx="354.1" cy="112.9" r="2"/>
<circle cx="354.1" cy="112.8" r="1.69"/>
<circle cx="354.1" cy="117.8" r="2.1"/>
<circle cx="354.1" cy="112.8" r="2.1"/>
<circle cx="354.1" cy="117.8" r="1.7"/>
<circle cx="375.4" cy="117.8" r="2.01"/>
<circle cx="375.4" cy="112.9" r="2"/>
<circle cx="375.4" cy="112.8" r="1.69"/>
<circle cx="375.4" cy="117.8" r="2.1"/>
<circle cx="375.4" cy="112.8" r="2.1"/>
<circle cx="375.4" cy="117.8" r="1.7"/>
<circle cx="375.4" cy="117.8" r="1.74"/>
<circle cx="150.9" cy="155.3" r=".62"/>
<circle cx="162.4" cy="155.3" r=".75"/>
<circle cx="162.4" cy="155.3" r=".6"/>
<circle cx="165.9" cy="155.3" r=".76"/>
<circle cx="165.9" cy="155.3" r=".61"/>
<circle cx="177.4" cy="155.3" r=".62"/>
<circle cx="251.6" cy="155.3" r=".61"/>
<circle cx="251.6" cy="155.3" r=".75"/>
<circle cx="263.1" cy="155.3" r=".61"/>
<circle cx="132.4" cy="168.9" r=".82"/>
<circle cx="132.4" cy="175" r=".83"/>
<circle cx="139.1" cy="160.7" r="1.1"/>
<circle cx="139.1" cy="172" r="1.24"/>
<circle cx="152.1" cy="170.2" r=".99"/>
<circle cx="189.1" cy="172" r="1.26"/>
<circle cx="189.1" cy="160.7" r="1.11"/>
<circle cx="224.8" cy="160.7" r="1.11"/>
<circle cx="261.8" cy="172" r="3.5"/>
<circle cx="262.3" cy="160.7" r="1.11"/>
<circle cx="276.6" cy="175" r=".83"/>
<circle cx="276.6" cy="168.9" r=".82"/>
<circle cx="117.4" cy="192.3" r="1"/>
<circle cx="139.1" cy="183.2" r="1.09"/>
<circle cx="189.1" cy="183.2" r="1.1"/>
<circle cx="224.8" cy="183.2" r="1.1"/>
<circle cx="262.3" cy="183.2" r="1.1"/>
<circle cx="265.4" cy="192.3" r=".99"/>
</g>
<path d="M412.4 262.3a2.5 2.5 0 0 0-4.1-1.1 2.5 2.5 0 0 0 1 4.2 2.5 2.5 0 0 0 3.2-2.9l-.1-.2" fill="none" stroke="#000" stroke-width=".3" stroke-dasharray="30.5 1.3 1.3 1.3" stroke-dashoffset="24.5" stroke-linecap="butt"/>
<path d="M414.8 261.5a5 5 0 0 0-8.3-2 5 5 0 0 0 2.2 8.3 5 5 0 0 0 6.2-6l-.1-.3" fill="none" stroke="#000" stroke-width=".3" stroke-dasharray="30.5 1.3 1.3 1.3" stroke-dashoffset="16.7" stroke-linecap="butt"/>
<g fill="none" stroke="#000" stroke-width=".3" stroke-dasharray="6.3 1.3 1.3 1.3 5.1">
<path d="M203 30.7l2 6.4M205 37.1l-4 4M213 30.7l2 6.4M215 37.1l-4 4M201 57.7l2 6.4M205 53.7l-4 4M211 57.7l2 6.4M215 53.7l-4 4M203 93.9l2 5.6M205 99.5l-4 4M213 93.9l2 5.6M215 99.5l-4 4"/>
<path d="M201 118.7l2 5.6M205 114.7l-4 4M211 118.7l2 5.6M215 114.7l-4 4M203 155.3l2 6.3M213 155.3l2 6.3M205 161.6l-4 4M205 178.3l-4 4M215 161.6l-4 4M215 178.3l-4 4M201 182.3l2 6.3M211 182.3l2 6.3"/>
</g>
<path d="M201 103.5l4 11.2M211 103.5l4 11.2" fill="none" stroke="#000" stroke-width=".3" stroke-dasharray="6.3 1.3 1.3 1.3 5.1" stroke-dashoffset="4.9"/>
<path d="M201 41.1l4 12.6M211 41.1l4 12.6M201 165.6l4 12.7M211 165.6l4 12.7" fill="none" stroke="#000" stroke-width=".3" stroke-dasharray="6.3 1.3 1.3 1.3 5.1" stroke-dashoffset="4.1"/>
<path d="M364.8 108.5v16.6" fill="none" stroke="#000" stroke-width=".3" stroke-dasharray="30.5 1.3 1.3 1.3" stroke-dashoffset="24.1"/>
<path d="M261.1 171.9h-1.3M262.3 170.7v-1.3M262.3 173.2v1.2M263.6 171.9h1.2" fill="none" stroke="#000" stroke-width=".3" stroke-dasharray="30.5 1.3 1.3 1.3"/>
<path d="M410 255.7v14.9" fill="none" stroke="#000" stroke-width=".3" stroke-dasharray="30.5 1.3 1.3 1.3" stroke-dashoffset="25"/>
<path d="M403.4 263l12.6-.1" fill="none" stroke="#000" stroke-width=".3" stroke-dasharray="30.5 1.3 1.3 1.3" stroke-dashoffset="26.1"/>
<path d="M216 248v5" fill="none" stroke="#000" stroke-width=".3" stroke-dasharray="30.5 1.3 1.3 1.3" stroke-dashoffset="29.9"/>
<path d="M128 58.4v-21M162 57.9v-21M247.7 58.3v-21M281.6 58.1v-21" fill="none" stroke="#f00" stroke-width=".3" stroke-dasharray="30.5 1.3 1.3 1.3" stroke-dashoffset="21.9"/>
<g fill="#000">
<path d="M350.8 119.4l.6 .2-.6 .2z"/>
<path d="M179.9 36.9l.2 .6h-.3zM179.8 57.3h.3l-.2 .6zM384.3 91.1l.2 .6h-.3zM384.2 120.5h.3l-.2 .6zM289.6 160.7l.1 .6h-.3zM289.4 182.6h.3l-.1 .6zM293.9 158.5l.2 .6h-.3zM293.8 184.9h.3l-.2 .6zM360.2 172.8l.1 .6h-.3zM360 177.2h.3l-.1 .6z"/>
<path d="M190.4 27.8l.6 .2-.6 .1zM133 28l.6-.2v.3zM286.7 27.5l.6 .1-.6 .2zM281.6 27.6l.6-.1v.3zM247.1 20.4l.6 .2-.6 .1zM162 20.6l.6-.2v.3zM286.7 149.5l.6 .1-.6 .2zM262.3 149.6l.6-.1v.3zM366.6 170.7l.6 .1-.6 .2zM365.2 170.8l.6-.1v.3z"/>
<path d="M91.5 86.4l.6-.1v.3zM286.7 86.3l.6 .1-.6 .2zM149 31.4l.6-.1v.3zM174.4 31.3l.6 .1-.6 .2zM149 59l-.1 .6h.3zM162 58.7l-.1 .6h.3zM91.5 20.6l.6-.2v.3zM161.4 20.4l.6 .2-.6 .1zM91.5 28l.6-.2v.3zM127.4 27.8l.6 .2-.6 .1zM91.5 149.6l.6-.1v.3zM138.5 149.5l.6 .1-.6 .2zM140.4 172l.6 .1v-.3zM139.1 149.6l.6-.1v.3zM188.5 149.5l.6 .1-.6 .2zM139.1 184.3l-.1 .6h.3zM262.3 184.3l-.2 .6h.3z"/>
<path d="M364.8 123.2l.6-.2v.4zM377.6 123l.6 .2-.6 .2z"/>
<path d="M364.2 123l.6 .2-.6 .2zM351.4 123.2l.6-.2v.4z"/>
<path d="M224.8 149.6l.6-.1v.3zM261.7 149.5l.6 .1-.6 .2zM189.1 149.6l.6-.1v.3zM224.2 149.5l.6 .1-.6 .2zM189.1 149.6l.6-.1v.3zM224.2 149.5l.6 .1-.6 .2z"/>
</g>
<g font-size="6.3">
<text x="282.1" y="250.3">名称</text>
<text x="347.1" y="250.3">图号</text>
<text x="282.1" y="260.3">材质</text>
<text x="347.1" y="260.3">质量</text>
<text x="383.3" y="262.1">视</text>
<text x="383.3" y="269.9">图</text>
<text x="282.1" y="270.3">版次</text>
<text x="347.1" y="270.3">比例</text>
</g>
<g font-size="4.2">
<text x="4.8" y="237.6">注意：1.行走平行度（正面+侧面），450行程内，≤±0.03mm，1000行程内，≤±0.05mm。</text>
<text x="12.2" y="243.3">2.本体形变，450行程内，≤±0.03mm，1000行程内，≤±0.05mm。</text>
<text x="18.6" y="251.3">型号/规格</text>
<text x="70.6" y="251.3">GTH5-700-BC-M10-C4</text>
<text x="301.9" y="249.5">GTH5-700-BC-M10-C4</text>
<text x="14.4" y="258.3">螺杆型号/规格</text>
<text x="19.7" y="263.9">有效行程</text>
<text x="63.7" y="258.3">1205</text>
<text x="86.5" y="263.9">700</text>
<text x="89.9" y="258.3">1210</text>
<text x="111.7" y="258.3">1220</text>
<text x="19.7" y="269.5">精度等级</text>
<text x="87.6" y="269.5">C7</text>
<text x="259" y="267">2022/7/23</text>
<text x="19.7" y="275.2">马达容量</text>
<text x="74.9" y="275.2">100W（无刹车）</text>
<text x="15.5" y="280.8">重复定位精度</text>
<text x="86.7" y="280.8">0.02</text>
<text x="9.1" y="286.4">感应开关方式及数量</text>
<text x="72.7" y="286.4">外挂型三只（C4）</text>
<text x="15.5" y="292">建议最快速度</text>
<text x="60.5" y="292">250MM/S</text>
<text x="86.7" y="292">500MM/S</text>
<text x="107.4" y="292">1000MM/S</text>
</g>
<g font-size="4.1">
<text x="267.2" y="173.6">I</text>
<text x="386.4" y="172">I</text>
<text x="382.3" y="177.2">1 : 1</text>
</g>
<g font-size="3.5">
<text x="112.4" y="21.8">141 滑台原点位置</text>
<text x="195.2" y="21.8">700 有效行程</text>
<text x="104" y="27.5">73</text>
<text x="111.4" y="27.5">1</text>
<text x="165.6" y="29.2">116</text>
<text x="289.2" y="28.9">11.50</text>
<text x="301.9" y="28.9">1 滑台极限位置</text>
<text x="98.2" y="31">滑台极限位置</text>
<text x="166.3" y="32.7">52</text>
<text x="181.2" y="48.8" transform="rotate(-90 181.2 48.8)">42</text>
<text x="128" y="69.7">4 x M5 贯穿</text>
<text x="163.6" y="69.8">2 x</text>
<text x="175.2" y="69.8">3 H7</text>
<text x="189" y="69.8">7</text>
<text x="191.8" y="87.7">920.20</text>
<text x="385.6" y="106.7" transform="rotate(-90 385.6 106.7)">60</text>
<text x="336.8" y="119.1">基准面</text>
<text x="353.9" y="124.5">26.70</text>
<text x="371.1" y="124.5">27</text>
<text x="112" y="150.9">95.20</text>
<text x="162.8" y="150.9">100</text>
<text x="205" y="150.9">600</text>
<text x="246.6" y="150.9">75</text>
<text x="272.2" y="150.9">50</text>
<text x="365" y="160.5" transform="rotate(-90 365 160.5)">6</text>
<text x="357.9" y="164.8" transform="rotate(-90 357.9 164.8)">+0.012</text>
<text x="361.4" y="163" transform="rotate(-90 361.4 163)">0</text>
<text x="143.3" y="171.5">2 x</text>
<text x="154.9" y="171.5">5 H7</text>
<text x="168.7" y="171.5">6</text>
<text x="290.9" y="173.5" transform="rotate(-90 290.9 173.5)">45</text>
<text x="295.2" y="173.5" transform="rotate(-90 295.2 173.5)">54</text>
<text x="361.4" y="168.3" transform="rotate(-90 361.4 168.3)">5</text>
<text x="371" y="172.1">2</text>
<text x="114.9" y="190">14 x M5</text>
<text x="133.3" y="190">15</text>
<text x="263.7" y="190">4 x M5</text>
<text x="280.3" y="190">15</text>
<text x="120.2" y="193.6">4.40 贯穿</text>
<text x="268.1" y="193.6">4.40 贯穿</text>
<text x="221.4" y="246.8">1</text>
<text x="221.4" y="251.8">2</text>
<text x="218.8" y="256.8">序号</text>
<text x="232.2" y="256.8">修 订 版 次</text>
<text x="257.5" y="256.8">设计变更编号</text>
<text x="228.2" y="261.8">设</text>
<text x="240.1" y="261.8">计</text>
<text x="252" y="261.8">变</text>
<text x="263.9" y="261.8">更</text>
<text x="219.1" y="266.7">设 计</text>
<text x="368.3" y="269.3">1:2</text>
<text x="219.1" y="271.7">校 核</text>
<text x="219.1" y="276.7">批 准</text>
<text x="222.9" y="282.7">技术要求：</text>
<text x="231.8" y="287.3">1、未标注公差全部 0.1</text>
<text x="231.7" y="291.8">2、未标注倒角全部C0.3</text>
</g>
</svg>
